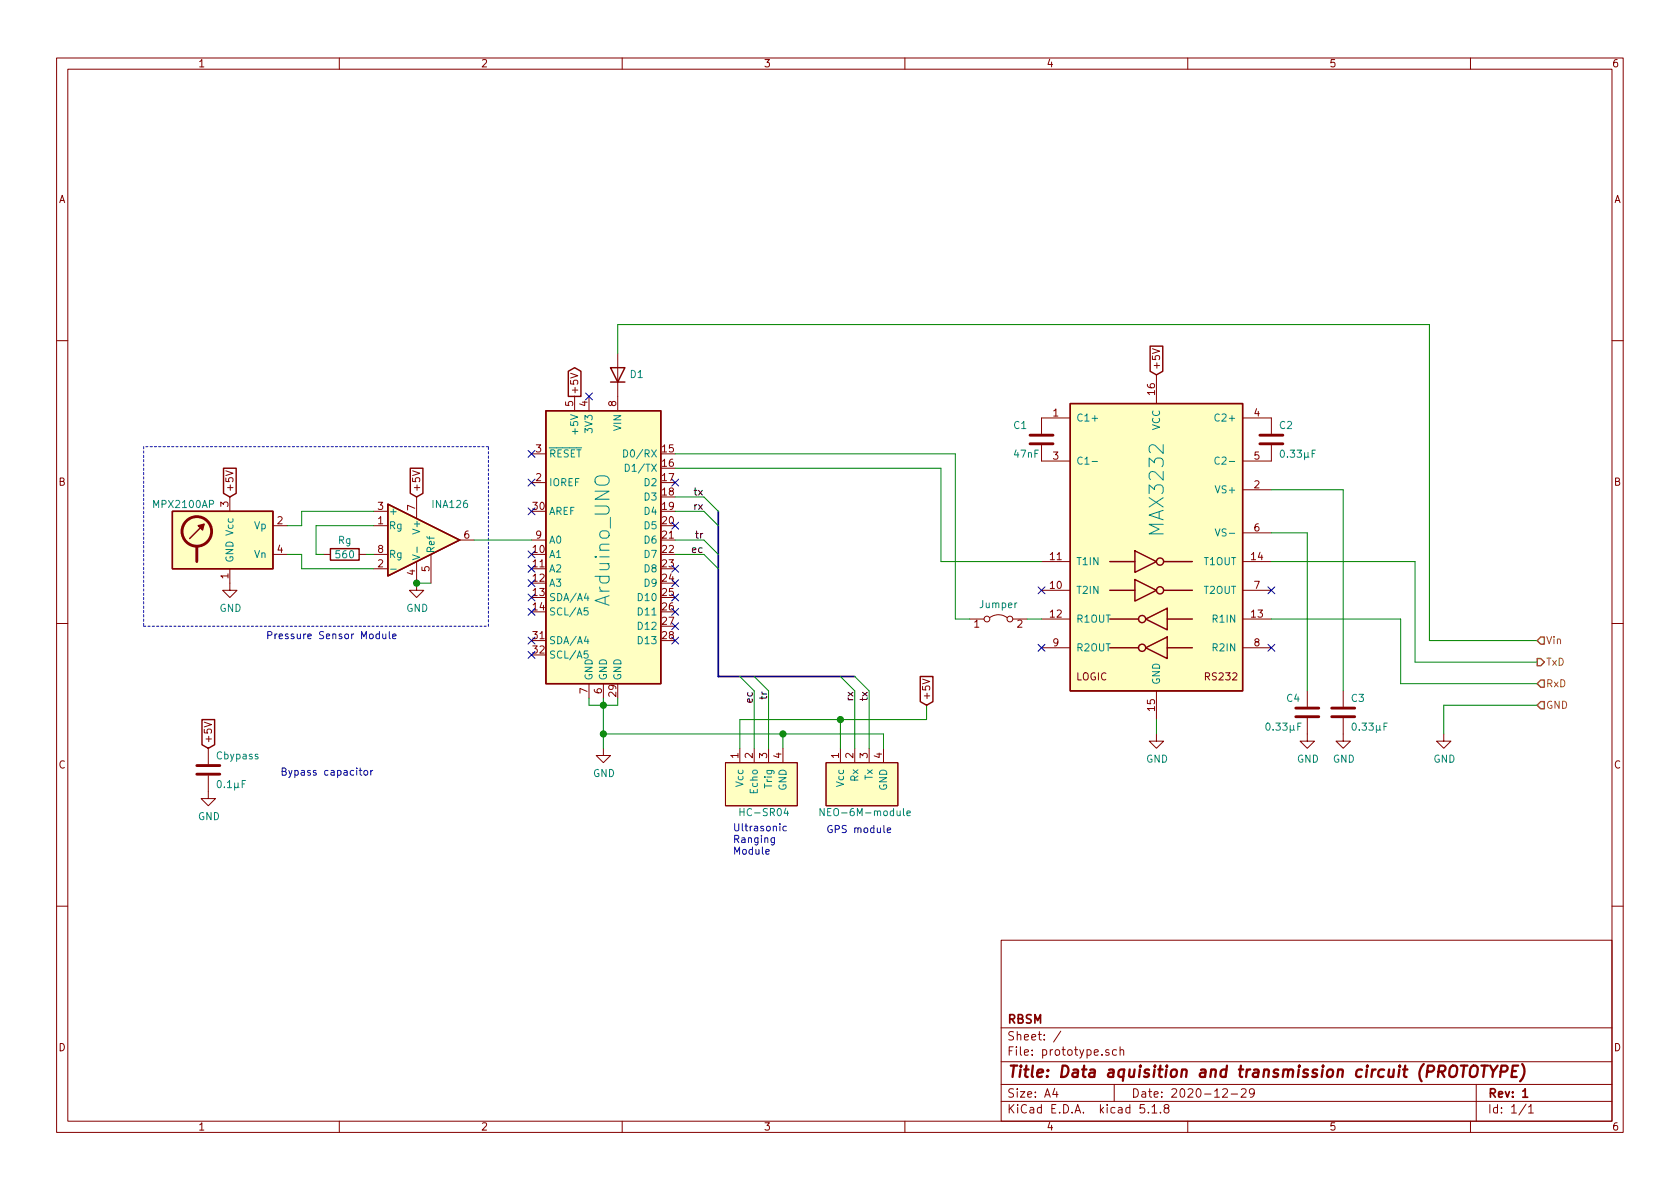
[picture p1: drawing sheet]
<svg xmlns="http://www.w3.org/2000/svg" width="297mm" height="210mm" viewBox="0 0 297 210" stroke-linecap="round" stroke-linejoin="round" font-family="sans-serif">
<g fill="none" stroke="#840000" stroke-width=".18">
<path d="M10 10.3h277v189.9h-277zM12 12.2h273v186.1h-273zM60 10.3v1.9M110 10.3v1.9M160 10.3v1.9M210 10.3v1.9M260 10.3v1.9M10 60.2h2M100.9 66l1.3 .4-1.3 .4M101.6 70.1v2.5M104.1 70.1v2.5M109.2 62.5v10.1"/>
<path d="M184.1 78.7v2.8h5.1M189.2 73.9h-5.1v2.8M203.8 61.7l1.2 .4-1.2 .4M204.5 66.3v5.1M219.7 73.9h5.1v2.8M224.8 78.7v2.8h-5.1M285 60.2h2M39.9 83.3l1.3 .4-1.3 .4M40.6 87.9v2.5M48.3 93h2.5M48.3 98h2.5M57.1 98h1.3"/>
<path d="M63.5 98h1.3M66 93h2.6M66 90.4h2.6M66 98h2.6M72.9 83.3l1.3 .4-1.3 .4M73.7 99.3v5.1h1.2l-1.2 1.3-1.3-1.3h1.3M73.7 87.9v3.8M76.2 98v5.1M81.3 95.5h2.5M94 85.3h2.5M94 80.3h2.5M94 95.5h2.5"/>
<path d="M184.1 99.3h5.1M219.7 99.3h5.1M219.7 86.6h5.1M219.7 94.2h5.1M10 110.3h2M40.6 100.6v3.8h1.3l-1.3 1.3-1.2-1.3h1.2M66 100.6h2.6M171.4 109.5h2.6M175 109.2a2.53 2.53 0 0 1 3.1 0M179.1 109.5h2.5M184.1 104.4h5.1M184.1 109.5h5.1"/>
<path d="M184.1 114.5h5.1M219.7 104.4h5.1M219.7 109.5h5.1M219.7 114.5h5.1M285 110.3h2M36.1 127.7l1.3 .4-1.3 .4M36.8 137.2v4h1.3l-1.3 1.3-1.2-1.3h1.2M36.8 132.3v2.8M104.1 120.9v2.5M106.7 132.3v1.3h1.2l-1.2 1.3-1.3-1.3h1.3M106.7 120.9v2.5M128.3 134.9h12.7v7.6h-12.7z"/>
<path d="M130.8 132.3v2.6M133.3 132.3v2.6M135.9 132.3v2.6M138.4 132.3v2.6M146 134.9h12.7v7.6h-12.7zM148.6 132.3v2.6M151.1 132.3v2.6M153.7 132.3v2.6M156.2 132.3v2.6M163.1 120.1l1.3 .4-1.3 .4M204.5 129.8v1.3h1.2l-1.2 1.2-1.3-1.2h1.3M204.5 122.2v5"/>
<path d="M231.1 127v4.1h1.3l-1.3 1.2-1.2-1.2h1.2M231.1 122.2v2.8M237.5 127v4.1h1.3l-1.3 1.2-1.3-1.2h1.3M237.5 122.2v2.8M255.3 129.8v1.3h1.2l-1.2 1.2-1.3-1.2h1.3M10 160.2h2M177 166.3h108v32h-108zM285 160.2h2M60 198.3v1.9M110 198.3v1.9M160 198.3v1.9M177 194.8h108"/>
<path d="M177 191.8h108M177 187.8h108M177 181.8h108M186.5 192.5l-.4 1h1M186.8 193v1M187.6 182.3l-1.3 2M196.1 185.7l-.4-.1-.2 .2 .1 .2 .5 .2v.3h-.6M197 191.8v3M197.4 185.7l-.4-.1-.3 .3 .1 .6h.6M198 185.7l.3-.1 .3 .1 .1 .9M198 185.1v1.5M202.3 195.3h-.7l-.1 .7 .3-.1 .5 .1 .1 .2-.1 .5-.2 .1-.6-.1"/>
<path d="M203 196.7v.1M203.7 195.8l.4-.5v1.5M203.7 196.8h.8M205.2 196.7v.1M206.1 196l-.3-.3 .1-.2a.48 .48 0 0 1 .7-.1l.1 .2-.1 .3-.6 .1a.48 .48 0 0 0-.1 .7l.2 .1 .5-.1 .1-.4-.3-.3M210 198.3v1.9M216.2 192.7l.2-.2h.4l.2 .5-.9 1h.9M217.7 193.5h1.1M219.5 192.7l.2-.2h.3l.3 .2v.3v.2l-.9 .8h.9M221.8 193.2l-.3 .3h-.3l-.3-.3v-.4l.2-.2 .4-.1 .2 .2a1.13 1.13 0 0 1-.2 1.2l-.4 .1M260 198.3v1.9M261 191.8v6.5"/>
<path d="M269.8 195.2l-1.2 2M270.3 195.8l.4-.5v1.5M270.3 196.8h.8"/>
<circle cx="174.5" cy="109.5" r=".51"/>
<circle cx="178.6" cy="109.5" r=".51"/>
</g>
<path d="M269.2 193l.5-.5v1.5M269.2 194h.9" fill="none" stroke="#840000" stroke-width=".3"/>
<path d="M260.1 188.7a.66 .66 0 0 1 1.1 0 1.49 1.49 0 0 1-.6 1.7l-.5-.1a1.49 1.49 0 0 1 0-1.6zM261.9 188.4h1.2M262.5 188.4l-.2 2M263.5 188.4l.5 1.1 .8-1.1M264 189.5l-.1 .9M265.3 189.5h.8a.58 .58 0 0 0 .4-.5 .58 .58 0 0 0-.3-.6h-.7l-.3 2M267.4 189.4h.6M268.4 188.4h-.9l-.3 2h1M269.1 188.2a2.31 2.31 0 0 1-.3 3" fill="none" stroke="#840000" stroke-width=".41"/>
<g fill="none" stroke="#840000" stroke-width=".51">
<path d="M182.1 78.5h4.1M182.1 77h4.1M222.8 78.5h4M222.8 77h4M34.8 96.8v2.5M34.8 136.9h4.1M34.8 135.4h4.1M229.1 126.7h4.1M229.1 125.2h4.1M235.5 126.7h4M235.5 125.2h4"/>
<circle cx="34.8" cy="94" r="2.62"/>
</g>
<g fill="none" stroke="#008484" stroke-width=".18">
<path d="M110.3 79.5a.64 .64 0 0 1 .7 .7 .64 .64 0 0 1-.7 .6zM215.6 73.3a.5 .5 0 0 0-.7 0 .5 .5 0 0 0-.1 .6 .45 .45 0 0 0 .2 .5 .45 .45 0 0 0 .6-.1M226.5 79.7l.2-.1a.67 .67 0 0 1 .4 .6 .67 .67 0 0 1-.4 .7l-.3-.3v-.2zM232.6 79.6h-.6v1.3M72.9 98.1l1.3 .4-1.3 .5M73.7 96.7v1M105.3 84.5a1.6 1.6 0 0 1 2.4 .2 .85 .85 0 0 1-.8 1.1h-.9a.83 .83 0 0 1-.7-.4 .83 .83 0 0 1 0-.9zM110.6 82.1a.64 .64 0 0 1 .7 .6 .64 .64 0 0 1-.7 .7zM193.1 81.6h1M214.9 93.5l.4 1.3 .4-1.3M215.6 80.9a.5 .5 0 0 0-.7 0 .5 .5 0 0 0-.1 .7 .45 .45 0 0 0 .2 .4 .45 .45 0 0 0 .6 0M232 80.2h.4"/>
<path d="M69.1 100.7h1M103.6 104.9l-.3 .9h.8M103.6 112.5l-.3 .9h.8M103.9 107.5h-.6v.6l.2-.1 .4 .1v.5l-.2 .2-.4-.2M103.9 115.1h-.6v.6l.2-.1 .4 .1v.6l-.2 .1-.4-.1M103.9 105.4v.8M103.9 113v.8M38.5 138.1l.2-.1a.69 .69 0 0 1 .4 .7 .69 .69 0 0 1-.4 .6l-.2-.2-.1-.3zM43.4 138h-.6v1.3M224 128l.1-.1a.67 .67 0 0 1 .5 .6 .67 .67 0 0 1-.5 .6l-.2-.2-.1-.3zM229.5 128.5h.4M230 127.9h-.5v1.2"/>
<path d="M239.2 128l.2-.1a.67 .67 0 0 1 .4 .6 .67 .67 0 0 1-.4 .6l-.3-.2v-.3zM244.7 128.5h.4M245.3 127.9h-.6v1.2M138.9 142.9l-.3 .9h.8M145.7 143v1.2l-.7-1.2v1.2M159.7 143v1.1l.2 .1M160.4 143.8l.6-.1-.1-.2-.4-.1-.1 .2v.6h.5"/>
</g>
<g fill="#ffffc2" stroke="#ffffc2" stroke-width=".18">
<path d="M189.2 71.4h30.5v50.8h-30.5z"/>
<path d="M96.5 72.6h20.3v48.3h-20.3z"/>
<path d="M128.3 134.9h12.7v7.6h-12.7z"/>
<path d="M146 134.9h12.7v7.6h-12.7z"/>
<path d="M68.6 89.1l12.7 6.4-12.7 6.3z"/>
<path d="M30.5 90.4h17.8v10.2h-17.8z"/>
</g>
<g fill="none" stroke="#840000" stroke-width=".25">
<path d="M96.5 72.6h20.3v48.3h-20.3zM100.5 65.7l1.1-.7 1.1 .7v4.4h-2.2zM107.9 65h2.6l-1.3 2.6zM107.9 67.6h2.6M189.2 71.4h30.5v50.8h-30.5zM203.4 61.2h2.2v4.5l-1.1 .6-1.1-.6zM30.5 90.4h17.8v10.2h-17.8zM36.1 92.7l-2.6 2.5M39.5 82.8h2.3v4.4l-1.2 .7-1.1-.7zM58.4 97h5.1v2.1h-5.1zM68.6 89.1l12.7 6.4-12.7 6.3zM72.5 82.8h2.3v4.4l-1.1 .7-1.2-.7z"/>
<path d="M196.2 99.3h4.5M200.7 97.4l3.8 1.9-3.8 1.9zM205.7 99.3h5.1M162.7 119.6h2.2v4.5l-1.1 .6-1.1-.6zM196.2 104.4h4.5M196.2 114.5h5.1M196.2 109.5h5.1M200.7 102.5l3.8 1.9-3.8 1.9zM202.6 114.5l3.8-1.9v3.9zM202.6 109.5l3.8-1.9v3.8zM205.7 104.4h5.1M206.4 114.5h4.4"/>
<path d="M206.4 109.5h4.4M35.7 127.2h2.2v4.5l-1.1 .6-1.1-.6z"/>
<circle cx="205.1" cy="99.3" r=".63"/>
<circle cx="201.9" cy="114.5" r=".63"/>
<circle cx="201.9" cy="109.5" r=".63"/>
<circle cx="205.1" cy="104.4" r=".63"/>
</g>
<path d="M35.1 93l1-.3-.3 1z" fill="#840000" stroke="#840000" stroke-width=".25"/>
<path d="M25.4 79v31.7M86.4 79h-61M25.4 110.7h61M86.4 110.7v-31.7" fill="none" stroke="#0000c2" stroke-width=".18" stroke-dasharray=".4 .4"/>
<path d="M127 90.4v29.2h24.1" fill="none" stroke="#000084" stroke-width=".3"/>
<g fill="none" stroke="#008400" stroke-width=".18">
<path d="M109.2 62.5v-5.1h143.5v55.9h19.1M50.8 98h2.5v2.6h12.7M64.8 98h1.2M66 90.4h-12.7v2.6h-2.5M66 93h-10.1v5h1.2M83.8 95.5h10.2M119.4 90.4h5.1l2.5 2.6M119.4 82.8h47v16.5h17.7M119.4 80.3h49.5v29.2h2.5M119.4 95.5h5.1l2.5 2.5M119.4 98h5.1l2.5 2.6M119.4 87.9h5.1l2.5 2.5"/>
<path d="M224.8 99.3h25.4v17.8h21.6M224.8 86.6h12.7v35.6M224.8 94.2h6.3v28M73.7 103.1h2.5M130.8 119.6l2.5 2.6v10.1M133.3 119.6l2.6 2.6v10.1M148.6 119.6l2.5 2.6v10.1M151.1 119.6l2.6 2.6v10.1M181.6 109.5h2.5M224.8 109.5h22.8v11.4h24.2M104.1 123.4v1.3h5.1v-1.3M106.7 129.8h49.5v2.5"/>
<path d="M106.7 123.4v8.9M138.4 129.8v2.5M148.6 127.2v5.1M163.8 124.7v2.5h-33v5.1M204.5 127.2v2.6M271.8 124.7h-16.5v5.1"/>
</g>
<path d="M271.8 116.5h.6l.6 .6-.6 .6h-.6zM272.4 112.6h.6v1.3h-.6l-.6-.6zM272.4 124.1h.6v1.2h-.6l-.6-.6zM272.4 120.3h.6v1.2h-.6l-.6-.6z" fill="none" stroke="#848400" stroke-width=".25"/>
<g fill="none" stroke="#0000c2" stroke-width=".18">
<path d="M67.1 112.2l-.4-.1-.2 .2 .1 .6h.5M67.1 111.7v1.2M67.7 112.1v.8h.3l.2-.1M68.2 112.1v.8M68.8 111.7v1.1l.2 .1M69.4 112.5l.6-.1v-.2l-.4-.1-.2 .2 .1 .6h.5M63.5 136.2h.5M63.7 135.8v1.1l.3 .2M64.5 136.3l.3-.1 .2 .3-.1 .5-.3 .1-.3-.3zM65.6 136.2v.9M65.9 136.2l-.3 .3M135.4 150.6l.6-.1v-.2l-.4-.1-.2 .2 .1 .6h.5"/>
<path d="M136.9 148.2v1l-.2 .2-.3-.1M136.9 148.2h-.3l-.3 .2 .1 .5h.5M139 146.1h-.3l-.3 .2 .2 .6h.4M156.9 146.8l.6-.1-.1-.2-.4-.1-.1 .2v.6h.5"/>
</g>
<g fill="#008400" stroke="#008400" stroke-width=".25">
<circle cx="73.7" cy="103.1" r=".51"/>
<circle cx="106.7" cy="124.7" r=".51"/>
<circle cx="106.7" cy="129.8" r=".51"/>
<circle cx="138.4" cy="129.8" r=".51"/>
<circle cx="148.6" cy="127.2" r=".51"/>
</g>
<g fill="none" stroke="#000084" stroke-width=".18">
<path d="M93.4 79.6l1.2 1.3M94.6 79.6l-1.2 1.3M103.5 69.5l1.2 1.2M104.7 69.5l-1.2 1.2M93.4 84.7l1.2 1.2M93.4 89.8l1.2 1.2M93.4 97.4l1.2 1.2M93.4 100l1.2 1.2M94.6 84.7l-1.2 1.2M94.6 89.8l-1.2 1.2M94.6 97.4l-1.2 1.2M94.6 100l-1.2 1.2"/>
<path d="M118.8 84.7l1.2 1.2M118.8 92.3l1.2 1.3M118.8 100l1.2 1.2M120 84.7l-1.2 1.2M120 92.3l-1.2 1.3M120 100l-1.2 1.2M93.4 115.2l1.2 1.2M93.4 102.5l1.2 1.2M93.4 105l1.2 1.3M93.4 107.6l1.2 1.2M93.4 112.7l1.2 1.2M94.6 115.2l-1.2 1.2"/>
<path d="M94.6 102.5l-1.2 1.2M94.6 105l-1.2 1.3M94.6 107.6l-1.2 1.2M94.6 112.7l-1.2 1.2M118.8 102.5l1.2 1.2M118.8 105l1.2 1.3M118.8 107.6l1.2 1.2M118.8 110.1l1.2 1.2M118.8 112.7l1.2 1.2M120 102.5l-1.2 1.2M120 105l-1.2 1.3M120 107.6l-1.2 1.2"/>
<path d="M120 110.1l-1.2 1.2M120 112.7l-1.2 1.2M183.5 103.8l1.3 1.2M183.5 113.9l1.3 1.3M184.8 103.8l-1.3 1.2M184.8 113.9l-1.3 1.3M224.2 113.9l1.2 1.3M224.2 103.8l1.2 1.2M225.4 113.9l-1.2 1.3M225.4 103.8l-1.2 1.2"/>
</g>
<g font-size="3.5" fill="#008484">
<text x="205.8" y="94.3" transform="rotate(-90 205.8 94.3)">MAX3232</text>
<text x="107.8" y="106.9" transform="rotate(-90 107.8 106.9)">Arduino_UNO</text>
</g>
<text font-size="2.8" fill="#840000" x="178" y="190.5">Title: Data aquisition and transmission circuit (PROTOTYPE)</text>
<g font-size="2.1" fill="#840000">
<text x="178" y="184">Sheet: /</text>
<text x="178" y="181">RBSM</text>
<text x="178" y="186.7">File: prototype.sch</text>
<text x="178" y="196.9">KiCad E.D.A. kicad 5.1.8</text>
<text x="178" y="194.1">Size: A4</text>
<text x="200" y="194.1">Date: 2020-12-29</text>
<text x="263" y="194.1">Rev: 1</text>
<text x="263" y="196.9">Id: 1/1</text>
</g>
<g font-size="1.8" fill="#840000">
<text x="35" y="11.9">1</text>
<text x="85" y="11.9">2</text>
<text x="135" y="11.9">3</text>
<text x="185" y="11.9">4</text>
<text x="235" y="11.9">5</text>
<text x="285" y="11.9">6</text>
<text x="10.4" y="35.9">A</text>
<text x="285.4" y="35.9">A</text>
<text x="205.1" y="65.5" transform="rotate(-90 205.1 65.5)">+5V</text>
<text x="101.3" y="71.9" transform="rotate(-90 101.3 71.9)">5</text>
<text x="102.2" y="69.8" transform="rotate(-90 102.2 69.8)">+5V</text>
<text x="103.9" y="71.9" transform="rotate(-90 103.9 71.9)">4</text>
<text x="109" y="71.9" transform="rotate(-90 109 71.9)">8</text>
<text x="204.2" y="69.8" transform="rotate(-90 204.2 69.8)">16</text>
<text x="186.2" y="73.7">1</text>
<text x="221.8" y="73.7">4</text>
<text x="94.8" y="80">3</text>
<text x="117.1" y="80">15</text>
<text x="117.1" y="82.5">16</text>
<text x="186.2" y="81.3">3</text>
<text x="221.8" y="81.3">5</text>
<text x="10.4" y="85.9">B</text>
<text x="40.4" y="89.6" transform="rotate(-90 40.4 89.6)">3</text>
<text x="41.3" y="87.1" transform="rotate(-90 41.3 87.1)">+5V</text>
<text x="74.3" y="87.1" transform="rotate(-90 74.3 87.1)">+5V</text>
<text x="94.8" y="85.1">2</text>
<text x="117.1" y="85.1">17</text>
<text x="117.1" y="87.6">18</text>
<text x="221.8" y="86.4">2</text>
<text x="285.4" y="85.9">B</text>
<text x="49" y="92.7">2</text>
<text x="66.8" y="92.7">1</text>
<text x="66.8" y="90.2">3</text>
<text x="73.4" y="90.3" transform="rotate(-90 73.4 90.3)">7</text>
<text x="82.1" y="95.2">6</text>
<text x="94.3" y="90.2">30</text>
<text x="94.8" y="95.2">9</text>
<text x="117.1" y="90.2">19</text>
<text x="117.1" y="92.7">20</text>
<text x="117.1" y="95.2">21</text>
<text x="221.8" y="94">6</text>
<text x="49" y="97.8">4</text>
<text x="66.8" y="100.3">2</text>
<text x="66.8" y="97.8">8</text>
<text x="73.4" y="101.7" transform="rotate(-90 73.4 101.7)">4</text>
<text x="75.9" y="101.1" transform="rotate(-90 75.9 101.1)">5</text>
<text x="94.3" y="97.8">10</text>
<text x="94.3" y="100.3">11</text>
<text x="117.1" y="97.8">22</text>
<text x="117.1" y="100.3">23</text>
<text x="185.7" y="99.1">11</text>
<text x="221.3" y="99.1">14</text>
<text x="40.4" y="102.3" transform="rotate(-90 40.4 102.3)">1</text>
<text x="94.3" y="102.9">12</text>
<text x="94.3" y="105.4">13</text>
<text x="94.3" y="107.9">14</text>
<text x="117.1" y="102.9">24</text>
<text x="117.1" y="105.4">25</text>
<text x="117.1" y="107.9">26</text>
<text x="185.7" y="104.1">10</text>
<text x="221.8" y="104.1">7</text>
<text x="94.3" y="113">31</text>
<text x="117.1" y="110.5">27</text>
<text x="117.1" y="113">28</text>
<text x="172.2" y="111">1</text>
<text x="179.9" y="111">2</text>
<text x="185.7" y="109.2">12</text>
<text x="221.3" y="109.2">13</text>
<text x="94.3" y="115.6">32</text>
<text x="186.2" y="114.3">9</text>
<text x="221.8" y="114.3">8</text>
<text x="103.9" y="122.7" transform="rotate(-90 103.9 122.7)">7</text>
<text x="106.4" y="122.7" transform="rotate(-90 106.4 122.7)">6</text>
<text x="109" y="123.1" transform="rotate(-90 109 123.1)">29</text>
<text x="164.5" y="123.9" transform="rotate(-90 164.5 123.9)">+5V</text>
<text x="190.2" y="120.3">LOGIC</text>
<text x="204.2" y="125.7" transform="rotate(-90 204.2 125.7)">15</text>
<text x="213.2" y="120.3">RS232</text>
<text x="37.5" y="131.5" transform="rotate(-90 37.5 131.5)">+5V</text>
<text x="10.4" y="135.9">C</text>
<text x="130.6" y="134.1" transform="rotate(-90 130.6 134.1)">1</text>
<text x="133.1" y="134.1" transform="rotate(-90 133.1 134.1)">2</text>
<text x="135.6" y="134.1" transform="rotate(-90 135.6 134.1)">3</text>
<text x="138.2" y="134.1" transform="rotate(-90 138.2 134.1)">4</text>
<text x="148.3" y="134.1" transform="rotate(-90 148.3 134.1)">1</text>
<text x="150.9" y="134.1" transform="rotate(-90 150.9 134.1)">2</text>
<text x="153.4" y="134.1" transform="rotate(-90 153.4 134.1)">3</text>
<text x="156" y="134.1" transform="rotate(-90 156 134.1)">4</text>
<text x="285.4" y="135.9">C</text>
<text x="10.4" y="185.9">D</text>
<text x="285.4" y="185.9">D</text>
<text x="35" y="199.9">1</text>
<text x="85" y="199.9">2</text>
<text x="135" y="199.9">3</text>
<text x="185" y="199.9">4</text>
<text x="235" y="199.9">5</text>
<text x="285" y="199.9">6</text>
</g>
<g font-size="1.8" fill="#008484">
<text x="111.5" y="66.8">D1</text>
<text x="102.2" y="76.3" transform="rotate(-90 102.2 76.3)">+5V</text>
<text x="104.8" y="76.3" transform="rotate(-90 104.8 76.3)">3V3</text>
<text x="109.9" y="76.1" transform="rotate(-90 109.9 76.1)">VIN</text>
<text x="179.3" y="75.9">C1</text>
<text x="190.2" y="74.5">C1+</text>
<text x="205.1" y="76.1" transform="rotate(-90 205.1 76.1)">VCC</text>
<text x="215.4" y="74.5">C2+</text>
<text x="226.3" y="75.9">C2</text>
<text x="97" y="80.9">RESET</text>
<text x="111.1" y="80.9">D0/RX</text>
<text x="111.3" y="83.4">D1/TX</text>
<text x="179.4" y="80.9">47nF</text>
<text x="190.2" y="82.2">C1-</text>
<text x="215.8" y="82.2">C2-</text>
<text x="227.2" y="80.9">0.33F</text>
<text x="27.4" y="89.8">MPX2100AP</text>
<text x="76.6" y="89.8">INA126</text>
<text x="97" y="86">IOREF</text>
<text x="114.1" y="86">D2</text>
<text x="114.1" y="88.5">D3</text>
<text x="215.3" y="87.2">VS+</text>
<text x="45" y="93.6">Vp</text>
<text x="68.7" y="93.6">Rg</text>
<text x="68.7" y="91.1">+</text>
<text x="74.3" y="94" transform="rotate(-90 74.3 94)">V+</text>
<text x="97" y="91.1">AREF</text>
<text x="114.1" y="91.1">D4</text>
<text x="114.1" y="93.6">D5</text>
<text x="215.7" y="94.9">VS-</text>
<text x="41.3" y="99.6" transform="rotate(-90 41.3 99.6)">GND Vcc</text>
<text x="45" y="98.7">Vn</text>
<text x="59.5" y="98.7">560</text>
<text x="59.8" y="96.2">Rg</text>
<text x="68.7" y="98.7">Rg</text>
<text x="76.8" y="97.9" transform="rotate(-90 76.8 97.9)">Ref</text>
<text x="97" y="98.7">A1</text>
<text x="97" y="101.2">A2</text>
<text x="97" y="96.1">A0</text>
<text x="114.1" y="96.1">D6</text>
<text x="114.1" y="98.7">D7</text>
<text x="114.1" y="101.2">D8</text>
<text x="190.2" y="99.9">T1IN</text>
<text x="212.9" y="99.9">T1OUT</text>
<text x="97" y="103.8">A3</text>
<text x="97" y="106.3">SDA/A4</text>
<text x="113.1" y="106.3">D10</text>
<text x="114.1" y="103.8">D9</text>
<text x="173.3" y="107.5">Jumper</text>
<text x="190.2" y="105">T2IN</text>
<text x="212.9" y="105">T2OUT</text>
<text x="38.8" y="108.2">GND</text>
<text x="71.8" y="108.2">GND</text>
<text x="97" y="108.8">SCL/A5</text>
<text x="97" y="113.9">SDA/A4</text>
<text x="113.1" y="108.8">D11</text>
<text x="113.1" y="111.4">D12</text>
<text x="113.1" y="113.9">D13</text>
<text x="190.2" y="110.1">R1OUT</text>
<text x="214.7" y="110.1">R1IN</text>
<text x="97" y="116.5">SCL/A5</text>
<text x="190.2" y="115.2">R2OUT</text>
<text x="214.7" y="115.2">R2IN</text>
<text x="104.8" y="120.4" transform="rotate(-90 104.8 120.4)">GND</text>
<text x="107.3" y="120.4" transform="rotate(-90 107.3 120.4)">GND</text>
<text x="109.9" y="120.4" transform="rotate(-90 109.9 120.4)">GND</text>
<text x="205.1" y="121.2" transform="rotate(-90 205.1 121.2)">GND</text>
<text x="227.5" y="124.1">C4</text>
<text x="239" y="124.1">C3</text>
<text x="224.7" y="129.2">0.33F</text>
<text x="239.9" y="129.2">0.33F</text>
<text x="38.4" y="134.3">Cbypass</text>
<text x="104.9" y="137.4">GND</text>
<text x="154.3" y="137.9" transform="rotate(-90 154.3 137.9)">Tx</text>
<text x="202.6" y="134.9">GND</text>
<text x="229.3" y="134.9">GND</text>
<text x="235.7" y="134.9">GND</text>
<text x="253.4" y="134.9">GND</text>
<text x="39.1" y="139.4">0.1F</text>
<text x="131.4" y="139" transform="rotate(-90 131.4 139)">Vcc</text>
<text x="134" y="140.2" transform="rotate(-90 134 140.2)">Echo</text>
<text x="136.5" y="139.2" transform="rotate(-90 136.5 139.2)">Trig</text>
<text x="139.1" y="139.8" transform="rotate(-90 139.1 139.8)">GND</text>
<text x="149.2" y="139" transform="rotate(-90 149.2 139)">Vcc</text>
<text x="151.8" y="138.1" transform="rotate(-90 151.8 138.1)">Rx</text>
<text x="156.8" y="139.8" transform="rotate(-90 156.8 139.8)">GND</text>
<text x="35" y="145">GND</text>
<text x="131.3" y="144.3">HC-SR04</text>
<text x="146.1" y="144.3">NEO-6M-module</text>
</g>
<g font-size="1.8">
<text x="122.9" y="87.6">tx</text>
<text x="122.8" y="90.2">rx</text>
<text x="123.2" y="95.2">tr</text>
<text x="122.5" y="97.8">ec</text>
<text x="133.1" y="124.1" transform="rotate(-90 133.1 124.1)">ec</text>
<text x="135.6" y="123.4" transform="rotate(-90 135.6 123.4)">tr</text>
<text x="150.9" y="123.8" transform="rotate(-90 150.9 123.8)">rx</text>
<text x="153.4" y="123.7" transform="rotate(-90 153.4 123.7)">tx</text>
</g>
<g font-size="1.8" fill="#0000c2">
<text x="47" y="113">Pressure Sensor Module</text>
<text x="49.5" y="137.2">Bypass capacitor</text>
<text x="129.5" y="147">Ultrasonic</text>
<text x="129.5" y="149.1">Ranging</text>
<text x="146" y="147.3">GPS module</text>
<text x="129.5" y="151.1">Module</text>
</g>
<g font-size="1.8" fill="#848400">
<text x="273.3" y="113.9">Vin</text>
<text x="273.3" y="117.7">TxD</text>
<text x="273.3" y="125.3">GND</text>
<text x="273.3" y="121.5">RxD</text>
</g>
</svg>
